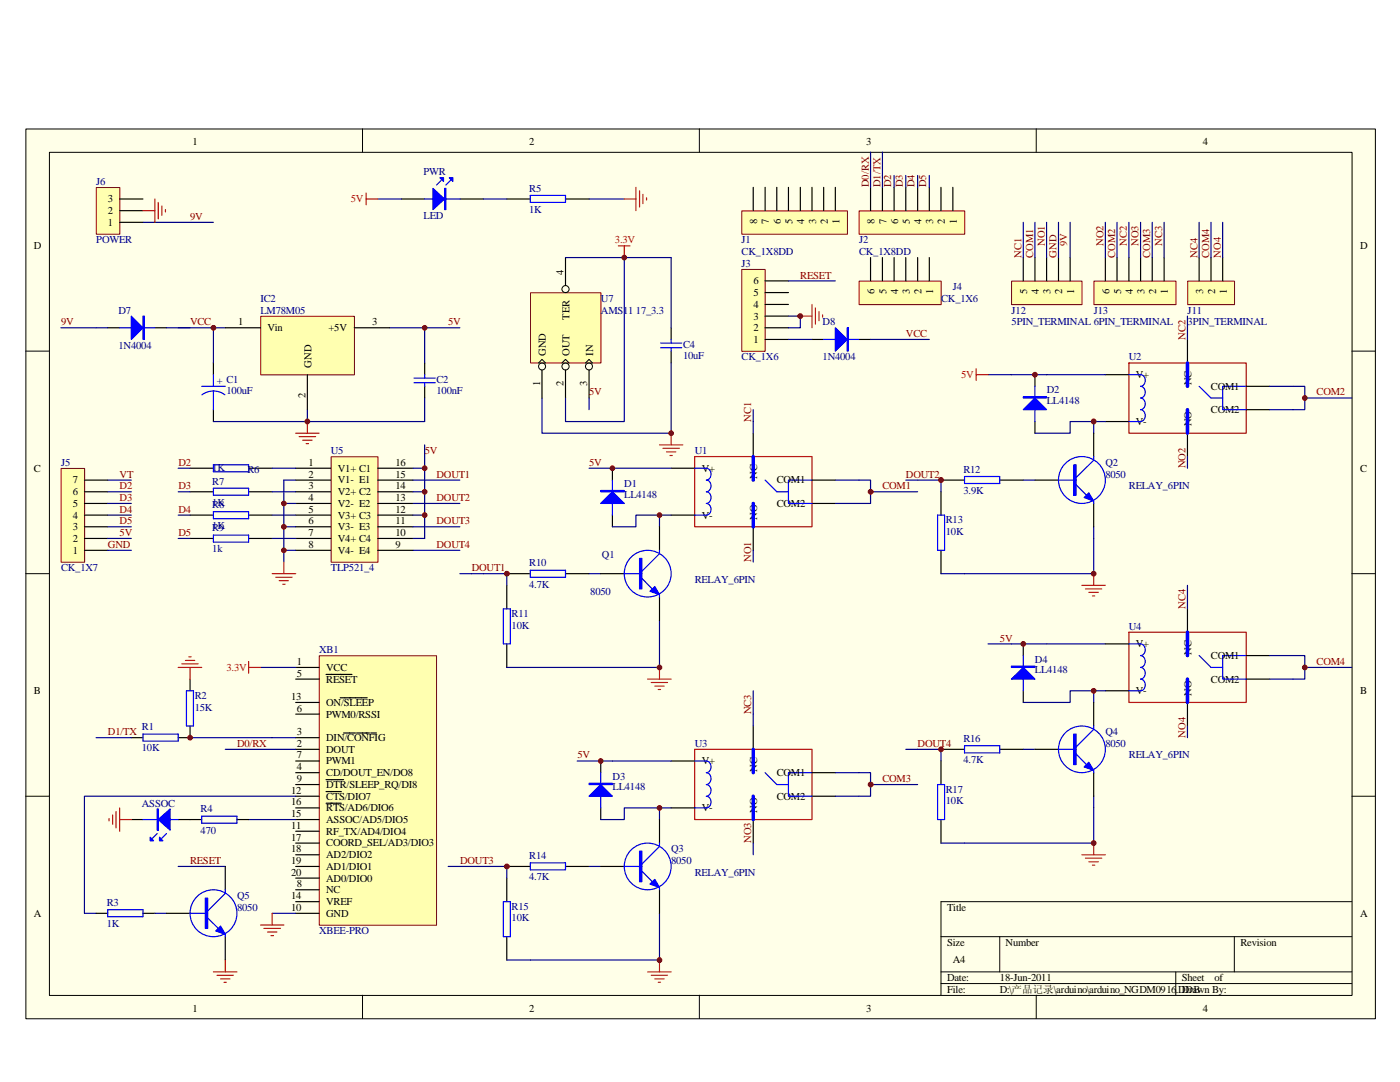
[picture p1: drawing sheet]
<svg xmlns="http://www.w3.org/2000/svg" width="279mm" height="216mm" viewBox="0 0 279 216" stroke-linecap="round" stroke-linejoin="round" font-family="sans-serif">
<path d="M5.2 25.7h269.3v177.6h-269.3z" fill="#ffffe8"/>
<g fill="none" stroke="#000" stroke-width=".2">
<path d="M5.2 25.7h269.3v177.6h-269.3zM9.9 30.4h259.9v168.2h-259.9zM72.3 25.7v4.7M139.6 25.7v4.7M206.8 25.7v4.7M5.1 70.1h4.7M269.8 70.1h4.6M5.1 114.5h4.7M269.8 114.5h4.6M5.1 158.9h4.7M269.8 158.9h4.6M269.8 179.9h-82v18.7"/>
<path d="M72.3 198.6v4.6M139.6 198.6v4.6M187.8 186.9h82M187.8 193.9h82M187.8 196.3h82M199.5 186.9v7M206.8 198.6v4.6M234.7 193.9v4.7M246.3 186.9v7"/>
</g>
<path d="M80.1 39.7h4.7M91.8 39.7h4.7M42.6 72.4v2.4M84.8 72.4v2.4M84.8 77.1v2.3M133.9 65.4v2.3M133.9 70.1v2.3M42.6 81.7v2.4" fill="none" stroke="#000" stroke-width=".23"/>
<g fill="none" stroke="#00f" stroke-width=".23">
<path d="M84.8 39.7h7M88.1 36l-1 .9M89.9 36l-.9 .9M40.3 77.1h4.7M42.6 78l1.4 .3 .9 .5M42.6 78l-1.4 .3-.9 .5M42.6 74.8v2.3M42.6 78v3.7M82.6 76.4h4.3M82.6 75.4h4.3M84.8 74.8v.6M84.8 76.4v.7"/>
<path d="M131.8 69.4h4.3M131.8 68.5h4.3M133.9 67.7v.8M133.9 69.4v.7"/>
</g>
<path d="M12.1 65.4h7.1M35.6 65.4h9.4" fill="none" stroke="#000080" stroke-width=".23"/>
<path d="M86.4 37.6l2.3 2.1-2.3 2.1z" fill="#00f"/>
<path d="M86.4 37.6l2.3 2.1-2.3 2.1zM88.7 37.6h.3v4.2h-.3z" fill="none" stroke="#00f" stroke-width=".23"/>
<path d="M88.9 37.6v4.2" fill="none" stroke="#00f" stroke-width=".25"/>
<path d="M89.7 35.5h.7v.7z" fill="#00f"/>
<path d="M89.7 35.5h.7v.7z" fill="none" stroke="#00f" stroke-width=".23"/>
<path d="M87.8 35.5h.7v.7z" fill="#00f"/>
<path d="M87.8 35.5h.7v.7zM105.8 39h7.1v1.4h-7.1z" fill="none" stroke="#00f" stroke-width=".23"/>
<path d="M101.1 39.7h4.7M112.9 39.7h4.7" fill="none" stroke="#000" stroke-width=".23"/>
<path d="M75.4 39.7h4.7M96.5 39.7h4.6M117.6 39.7h7" fill="none" stroke="#000080" stroke-width=".23"/>
<path d="M124.6 39.7h2.3M126.9 37.4v4.6M127.6 38.1v3.2M128.3 38.8v1.8M129 39.5v.4" fill="none" stroke="#ee0e22" stroke-width=".23"/>
<path d="M105.9 58.5h14v13.9h-14z" fill="#ffffb0"/>
<path d="M105.9 58.4h14v14h-14z" fill="none" stroke="#800000" stroke-width=".2"/>
<g fill="none" stroke="#000" stroke-width=".2">
<path d="M107.5 72.4l.7-.7 .7 .7M112.1 72.4l.8-.7 .7 .7M116.8 72.4l.8-.7 .6 .7"/>
<circle cx="112.9" cy="57.7" r=".71"/>
<circle cx="108.2" cy="73.1" r=".7"/>
<circle cx="112.9" cy="73.1" r=".71"/>
<circle cx="117.5" cy="73.1" r=".69"/>
</g>
<path d="M112.9 51.4v5.6M108.2 73.8v5.6M112.9 73.8v5.6M117.6 73.8v5.6" fill="none" stroke="#000" stroke-width=".23"/>
<path d="M133.9 51.4v14M117.6 79.4v2.3" fill="none" stroke="#000080" stroke-width=".23"/>
<path d="M131.6 88.8h4.7M132.3 89.5h3.3M133 90.2h1.9M133.7 90.9h.5M133.9 86.4v2.4" fill="none" stroke="#ee0e22" stroke-width=".23"/>
<path d="M66.1 91.2h9.3v21h-9.3z" fill="#ffffb0"/>
<path d="M66.1 91.1h9.3v21.1h-9.3z" fill="none" stroke="#800000" stroke-width=".2"/>
<g fill="none" stroke="#000" stroke-width=".23">
<path d="M59 93.4h7M59 95.8h7M59 98.1h7M75.4 93.4h7M75.4 95.8h7M75.4 98.1h7M59 100.5h7M59 102.8h7M59 105.1h7M59 107.4h7M59 109.8h7M75.4 100.5h7"/>
<path d="M75.4 102.8h7M75.4 105.1h7M75.4 107.4h7M75.4 109.8h7"/>
</g>
<path d="M12.2 93.5h4.7v18.7h-4.7z" fill="#ffffb0"/>
<path d="M12.2 93.5h4.7v18.7h-4.7z" fill="none" stroke="#800000" stroke-width=".2"/>
<path d="M16.8 98.1h4.7M16.8 95.8h4.7M16.8 109.8h4.7M16.8 107.4h4.7M16.8 105.1h4.7M16.8 102.8h4.7M16.8 100.5h4.7" fill="none" stroke="#000" stroke-width=".23"/>
<path d="M21.5 95.8h4.7M21.5 98.1h4.7M59 95.8h-2.4v16.3M21.5 100.5h4.7M21.5 102.8h4.7M21.5 105.1h4.7M21.5 107.4h4.7M21.5 109.8h4.7M56.6 100.5h2.4M56.6 105.1h2.4M56.6 109.8h2.4" fill="none" stroke="#000080" stroke-width=".23"/>
<path d="M54.3 114.5h4.7M55 115.2h3.3M55.7 115.9h1.9M56.4 116.6h.5M56.6 112.1v2.4" fill="none" stroke="#ee0e22" stroke-width=".23"/>
<circle cx="56.6" cy="100.5" r=".46" fill="#800000"/>
<circle cx="56.6" cy="100.5" r=".46" fill="none" stroke="#800000" stroke-width=".2"/>
<circle cx="56.6" cy="105.1" r=".46" fill="#800000"/>
<circle cx="56.6" cy="105.1" r=".46" fill="none" stroke="#800000" stroke-width=".2"/>
<circle cx="56.6" cy="109.8" r=".46" fill="#800000"/>
<circle cx="56.6" cy="109.8" r=".46" fill="none" stroke="#800000" stroke-width=".2"/>
<path d="M37.9 93.4h4.7M37.9 98.1h4.7M49.6 93.4h4.7M49.6 98.1h4.7M37.9 102.8h4.7M37.9 107.4h4.7M49.6 102.8h4.7M49.6 107.4h4.7" fill="none" stroke="#000" stroke-width=".23"/>
<path d="M42.6 92.8h7v1.3h-7zM42.6 97.4h7v1.4h-7zM42.6 102.1h7v1.4h-7zM42.6 106.8h7v1.4h-7z" fill="none" stroke="#00f" stroke-width=".23"/>
<path d="M35.6 93.4h2.3M35.6 98.1h2.3M54.3 93.4h4.7M54.3 98.1h4.7M82.4 93.4h2.4M82.4 98.1h2.4M84.8 88.8v18.6h-2.4M35.6 102.8h2.3M35.6 107.4h2.3M54.3 102.8h4.7M54.3 107.4h4.7M82.4 102.8h2.4" fill="none" stroke="#000080" stroke-width=".23"/>
<circle cx="84.8" cy="102.8" r=".46" fill="#800000"/>
<circle cx="84.8" cy="102.8" r=".46" fill="none" stroke="#800000" stroke-width=".2"/>
<circle cx="84.8" cy="98.1" r=".46" fill="#800000"/>
<circle cx="84.8" cy="98.1" r=".46" fill="none" stroke="#800000" stroke-width=".2"/>
<circle cx="84.8" cy="93.4" r=".46" fill="#800000"/>
<circle cx="84.8" cy="93.4" r=".46" fill="none" stroke="#800000" stroke-width=".2"/>
<path d="M82.4 95.8h9.4M82.4 100.5h9.4M82.4 105.1h9.4M82.4 109.8h9.4" fill="none" stroke="#000080" stroke-width=".23"/>
<path d="M148.1 42.1h21v4.6h-21z" fill="#ffffb0"/>
<path d="M148 42.1h21.1v4.6h-21.1z" fill="none" stroke="#800000" stroke-width=".2"/>
<path d="M150.3 37.4v4.6M152.7 37.4v4.6M155 37.4v4.6M157.4 37.4v4.6M159.7 37.4v4.6M162.1 37.4v4.6M164.4 37.4v4.6M166.7 37.4v4.6" fill="none" stroke="#000" stroke-width=".23"/>
<path d="M171.5 42.1h21v4.6h-21z" fill="#ffffb0"/>
<path d="M171.4 42.1h21.1v4.6h-21.1z" fill="none" stroke="#800000" stroke-width=".2"/>
<path d="M173.7 37.4v4.6M176.1 37.4v4.6M178.4 37.4v4.6M180.8 37.4v4.6M183.1 37.4v4.6M185.5 37.4v4.6M187.8 37.4v4.6M190.2 37.4v4.6" fill="none" stroke="#000" stroke-width=".23"/>
<path d="M173.7 35v2.4M176.1 35v2.4M178.4 35v2.4M180.8 35v2.4" fill="none" stroke="#000080" stroke-width=".23"/>
<path d="M148.1 53.8h4.6v16.3h-4.6z" fill="#ffffb0"/>
<path d="M148 53.8h4.7v16.3h-4.7z" fill="none" stroke="#800000" stroke-width=".2"/>
<path d="M152.7 58.4h4.7M152.7 56h4.7M152.7 67.7h4.7M152.7 65.4h4.7M152.7 63.1h4.7M152.7 60.7h4.7M162.1 67.7h2.3M171.4 67.7h2.3" fill="none" stroke="#000" stroke-width=".23"/>
<path d="M157.4 63.1h2.3v2.3h-2.3" fill="none" stroke="#000080" stroke-width=".23"/>
<path d="M164.4 67.7h7M169.1 65.4h.2v4.7h-.2z" fill="none" stroke="#00f" stroke-width=".23"/>
<path d="M169.2 65.4v4.7" fill="none" stroke="#00f" stroke-width=".21"/>
<path d="M166.7 65.4l2.4 2.3-2.4 2.4z" fill="#00f"/>
<path d="M166.7 65.4l2.4 2.3-2.4 2.4z" fill="none" stroke="#00f" stroke-width=".23"/>
<path d="M157.4 67.7h2.3M176.1 67.7h4.7" fill="none" stroke="#000080" stroke-width=".23"/>
<path d="M159.7 63.1h2.4M162.1 60.7v4.7M162.7 61.4v3.3M163.4 62.1v1.9M164.2 62.8v.5" fill="none" stroke="#ee0e22" stroke-width=".23"/>
<path d="M171.5 56.1h16.3v4.7h-16.3z" fill="#ffffb0"/>
<path d="M171.4 56.1h16.4v4.7h-16.4z" fill="none" stroke="#800000" stroke-width=".2"/>
<path d="M173.7 51.4v4.6M176.1 51.4v4.6M178.4 51.4v4.6M180.8 51.4v4.6M183.1 51.4v4.6M185.5 51.4v4.6" fill="none" stroke="#000" stroke-width=".23"/>
<path d="M201.9 56.1h14v4.7h-14z" fill="#ffffb0"/>
<path d="M201.9 56.1h14v4.7h-14z" fill="none" stroke="#800000" stroke-width=".2"/>
<path d="M204.2 51.4v4.6M206.5 51.4v4.6M208.9 51.4v4.6M211.2 51.4v4.6M213.6 51.4v4.6" fill="none" stroke="#000" stroke-width=".23"/>
<path d="M218.4 56.1h16.3v4.7h-16.3z" fill="#ffffb0"/>
<path d="M218.3 56.1h16.4v4.7h-16.4z" fill="none" stroke="#800000" stroke-width=".2"/>
<path d="M220.6 51.4v4.6M222.9 51.4v4.6M225.3 51.4v4.6M227.6 51.4v4.6M230 51.4v4.6M232.3 51.4v4.6" fill="none" stroke="#000" stroke-width=".23"/>
<path d="M237.1 56.1h9.3v4.7h-9.3z" fill="#ffffb0"/>
<path d="M237 56.1h9.4v4.7h-9.4z" fill="none" stroke="#800000" stroke-width=".2"/>
<g fill="none" stroke="#000" stroke-width=".23">
<path d="M239.3 51.4v4.6M241.7 51.4v4.6M244 51.4v4.6M133.9 93.4h4.7M150.3 86.4v4.7M162.1 95.8h4.6M101.1 114.5h4.7M101.1 116.8v4.7M112.9 114.5h4.7M133.9 102.8h4.7M150.3 105.1v4.7M162.1 100.5h4.6"/>
<path d="M101.1 128.5v4.7"/>
</g>
<g fill="none" stroke="#000080" stroke-width=".23">
<path d="M204.2 44.4v7M206.5 44.4v7M208.9 44.4v7M211.2 44.4v7M213.6 44.4v7M220.6 44.4v7M222.9 44.4v7M225.3 44.4v7M227.6 44.4v7M230 44.4v7M232.3 44.4v7M239.3 44.4v7"/>
<path d="M241.7 44.4v7M244 44.4v7M150.3 84.1v2.3M166.7 95.8h7v4.7h-7M173.7 98.1h9.4M96.5 114.5h4.6v2.3M117.6 114.5h2.3M150.3 109.8v2.3M131.6 123.8v9.4h-30.5"/>
</g>
<path d="M138.6 91.1h23.5v14h-23.5z" fill="none" stroke="#bf0000" stroke-width=".23"/>
<path d="M138.6 93.4h2.4a1.22 1.22 0 0 1 .9 1.2 1.22 1.22 0 0 1-.9 1.2 1.19 1.19 0 0 1 .9 1.2 1.19 1.19 0 0 1-.9 1.1 1.19 1.19 0 0 1 .9 1.2 1.19 1.19 0 0 1-.9 1.2 1.19 1.19 0 0 1 .9 1.1 1.19 1.19 0 0 1-.9 1.2h-2.4M152.7 95.8l2.3 2.3h2.4M162.1 95.8h-4.7v4.7h4.7M105.8 113.8h7.1v1.4h-7.1zM100.5 121.5h1.4v7h-1.4z" fill="none" stroke="#00f" stroke-width=".23"/>
<path d="M150.3 91.1v4.7M150.3 100.5v4.6" fill="none" stroke="#00f" stroke-width=".7"/>
<path d="M129.2 135.5h4.7M130 136.2h3.2M130.7 136.9h1.8M131.4 137.6h.4M131.6 133.2v2.3" fill="none" stroke="#ee0e22" stroke-width=".23"/>
<circle cx="131.6" cy="133.2" r=".46" fill="#800000"/>
<circle cx="131.6" cy="133.2" r=".46" fill="none" stroke="#800000" stroke-width=".2"/>
<circle cx="173.8" cy="98.1" r=".48" fill="#800000"/>
<circle cx="173.8" cy="98.1" r=".48" fill="none" stroke="#800000" stroke-width=".2"/>
<path d="M225.3 72.4h23.4v14h-23.4z" fill="none" stroke="#bf0000" stroke-width=".23"/>
<path d="M220.6 74.8h4.7M237 67.7v4.7M248.7 77.1h4.7M187.8 95.8h4.7M187.8 98.1v4.7M199.5 95.8h4.7M220.6 84.1h4.7M237 86.4v4.7M248.7 81.7h4.7M187.8 109.8v4.7" fill="none" stroke="#000" stroke-width=".23"/>
<path d="M225.3 74.8h2.3a1.19 1.19 0 0 1 1 1.1 1.19 1.19 0 0 1-1 1.2 1.19 1.19 0 0 1 1 1.2 1.19 1.19 0 0 1-1 1.1 1.19 1.19 0 0 1 1 1.2 1.19 1.19 0 0 1-1 1.1 1.22 1.22 0 0 1 1 1.2 1.22 1.22 0 0 1-1 1.2h-2.3M239.3 77.1l2.4 2.3h2.3M248.7 77.1h-4.7v4.6h4.7M192.5 95.1h7v1.4h-7zM187.1 102.8h1.4v7h-1.4z" fill="none" stroke="#00f" stroke-width=".23"/>
<path d="M237 72.4v4.7M237 81.7v4.7" fill="none" stroke="#00f" stroke-width=".7"/>
<path d="M201.8 74.8h18.8M237 65.4v2.3M253.4 77.1h7v4.6h-7M260.4 79.4h9.4M183.1 95.8h4.7v2.3M204.2 95.8h2.3M218.3 84.1v2.3M237 91.1v2.3M218.3 105.1v9.4h-30.5" fill="none" stroke="#000080" stroke-width=".23"/>
<path d="M215.9 116.8h4.7M216.6 117.5h3.3M217.3 118.2h1.9M218 118.9h.5M218.3 114.5v2.3" fill="none" stroke="#ee0e22" stroke-width=".23"/>
<circle cx="159.7" cy="63.1" r=".48" fill="#800000"/>
<circle cx="159.7" cy="63.1" r=".48" fill="none" stroke="#800000" stroke-width=".2"/>
<circle cx="218.3" cy="114.5" r=".47" fill="#800000"/>
<circle cx="218.3" cy="114.5" r=".47" fill="none" stroke="#800000" stroke-width=".2"/>
<circle cx="260.4" cy="79.4" r=".46" fill="#800000"/>
<circle cx="260.4" cy="79.4" r=".46" fill="none" stroke="#800000" stroke-width=".2"/>
<path d="M225.3 126.2h23.4v14h-23.4z" fill="none" stroke="#bf0000" stroke-width=".23"/>
<path d="M220.6 128.5h4.7M220.6 137.8h4.7M237 121.5v4.7M248.7 135.5h4.7M248.7 130.8h4.7M187.8 149.5h4.7M187.8 151.8v4.7M199.5 149.5h4.7M237 140.2v4.7M187.8 163.5v4.7" fill="none" stroke="#000" stroke-width=".23"/>
<path d="M225.3 128.5h2.3a1.19 1.19 0 0 1 1 1.1 1.19 1.19 0 0 1-1 1.2 1.22 1.22 0 0 1 1 1.2 1.22 1.22 0 0 1-1 1.2 1.19 1.19 0 0 1 1 1.1 1.19 1.19 0 0 1-1 1.2 1.19 1.19 0 0 1 1 1.2 1.19 1.19 0 0 1-1 1.1h-2.3M239.3 130.8l2.4 2.4h2.3M248.7 130.8h-4.7v4.7h4.7M187.1 156.5h1.4v7h-1.4zM192.5 148.8h7v1.4h-7z" fill="none" stroke="#00f" stroke-width=".23"/>
<path d="M237 126.2v4.6M237 135.5v4.7" fill="none" stroke="#00f" stroke-width=".7"/>
<path d="M237 119.1v2.4M201.8 128.5h18.8M218.3 137.8v2.4M253.4 130.8h7v4.7h-7M260.4 133.2h9.4M183.1 149.5h4.7v2.3M204.2 149.5h2.3M218.3 158.9v9.3h-30.5M237 144.9v2.3" fill="none" stroke="#000080" stroke-width=".23"/>
<path d="M215.9 170.6h4.7M216.6 171.2h3.3M217.3 172h1.9M218 172.6h.5M218.3 168.2v2.4" fill="none" stroke="#ee0e22" stroke-width=".23"/>
<circle cx="218.3" cy="168.2" r=".47" fill="#800000"/>
<circle cx="218.3" cy="168.2" r=".47" fill="none" stroke="#800000" stroke-width=".2"/>
<circle cx="260.4" cy="133.2" r=".46" fill="#800000"/>
<circle cx="260.4" cy="133.2" r=".46" fill="none" stroke="#800000" stroke-width=".2"/>
<path d="M138.6 149.5h23.5v14h-23.5z" fill="none" stroke="#bf0000" stroke-width=".23"/>
<path d="M133.9 151.8h4.7M150.3 144.9v4.6M162.1 158.9h4.6M162.1 154.2h4.6M101.1 172.9h4.7M101.1 175.2v4.7M112.9 172.9h4.7M133.9 161.2h4.7M150.3 163.5v4.7M101.1 186.9v4.7" fill="none" stroke="#000" stroke-width=".23"/>
<path d="M138.6 151.8h2.4a1.19 1.19 0 0 1 .9 1.2 1.19 1.19 0 0 1-.9 1.2 1.22 1.22 0 0 1 .9 1.2 1.22 1.22 0 0 1-.9 1.1 1.19 1.19 0 0 1 .9 1.2 1.19 1.19 0 0 1-.9 1.2 1.19 1.19 0 0 1 .9 1.1 1.19 1.19 0 0 1-.9 1.2h-2.4M152.7 154.2l2.3 2.3h2.4M162.1 154.2h-4.7v4.7h4.7M100.5 179.9h1.4v7h-1.4zM105.8 172.2h7.1v1.4h-7.1z" fill="none" stroke="#00f" stroke-width=".23"/>
<path d="M150.3 149.5v4.7M150.3 158.9v4.6" fill="none" stroke="#00f" stroke-width=".7"/>
<path d="M115.2 151.8h18.7M150.3 142.5v2.4M166.7 154.2h7v4.7h-7M173.7 156.5h9.4M96.5 172.9h4.6v2.3M117.6 172.9h2.3M131.6 161.2v2.3M150.3 168.2v2.4M131.6 182.2v9.4h-30.5" fill="none" stroke="#000080" stroke-width=".23"/>
<path d="M129.2 193.9h4.7M130 194.6h3.2M130.7 195.3h1.8M131.4 196h.4M131.6 191.6v2.3" fill="none" stroke="#ee0e22" stroke-width=".23"/>
<circle cx="131.6" cy="191.6" r=".48" fill="#800000"/>
<circle cx="131.6" cy="191.6" r=".48" fill="none" stroke="#800000" stroke-width=".2"/>
<circle cx="173.8" cy="156.5" r=".48" fill="#800000"/>
<circle cx="173.8" cy="156.5" r=".48" fill="none" stroke="#800000" stroke-width=".2"/>
<path d="M150.3 81.7v2.4M180.8 95.8h2.3M94.1 114.5h2.4M180.8 149.5h2.3M94.1 172.9h2.4" fill="none" stroke="#000080" stroke-width=".23"/>
<path d="M63.8 130.9h23.3v53.7h-23.3z" fill="#ffffb0"/>
<path d="M63.7 130.9h23.4v53.7h-23.4z" fill="none" stroke="#800000" stroke-width=".2"/>
<g fill="none" stroke="#000" stroke-width=".23">
<path d="M37.9 135.5v2.3M59 133.2h4.7M59 135.5h4.7M65.1 134.6h5.1M67.9 139.2h5.4M26.2 147.2h2.3M37.9 144.9v2.3h-2.3M59 149.5h4.7M59 147.2h4.7M59 154.2h4.7M59 142.5h4.7M59 140.2h4.7"/>
<path d="M59 156.5h4.7M59 158.9h4.7M59 151.8h4.7M65.1 155.6h3.5M65.1 157.9h3M68.6 146.3h2.4M71.2 146.3h2.5M74 146.3h1.1M26.2 163.5h2.3M35.6 163.5h4.7M47.3 163.5h2.3M59 161.2h4.7"/>
<path d="M59 163.5h4.7M59 165.9h4.7M59 168.2h4.7M59 170.6h4.7M59 172.9h4.7M59 175.2h4.7M59 179.9h4.7M59 177.5h4.7M65.1 160.3h3M19.2 182.2h2.3M28.5 182.2h2.4M59 182.2h4.7"/>
</g>
<path d="M54.3 133.2h4.7M54.3 147.2h4.7M49.6 163.5h9.4M54.3 182.2h4.7" fill="none" stroke="#000080" stroke-width=".23"/>
<path d="M37.2 137.8h1.4v7.1h-1.4zM28.5 146.5h7.1v1.4h-7.1zM28.5 163.5h7.1M31.4 166.3l-1 1M33.2 166.3l-.9 1M40.3 162.9h7v1.4h-7zM21.5 181.5h7v1.4h-7z" fill="none" stroke="#00f" stroke-width=".23"/>
<path d="M31.6 163.5l2.4-2.1v4.3z" fill="#00f"/>
<path d="M31.4 161.4h.2v4.3h-.2zM31.6 163.5l2.4-2.1v4.3z" fill="none" stroke="#00f" stroke-width=".23"/>
<path d="M31.5 161.4v4.3" fill="none" stroke="#00f" stroke-width=".21"/>
<path d="M30 167l.6 .8h-.6z" fill="#00f"/>
<path d="M30 167l.6 .8h-.6z" fill="none" stroke="#00f" stroke-width=".23"/>
<path d="M31.8 167l.7 .8h-.7z" fill="#00f"/>
<path d="M31.8 167l.7 .8h-.7z" fill="none" stroke="#00f" stroke-width=".23"/>
<g fill="none" stroke="#f00" stroke-width=".23">
<path d="M35.6 133.2h4.7M36.3 132.5h3.2M37 131.8h1.9M37.7 131.1h.4M37.9 133.2v2.3M21.8 163.3v.5M22.5 162.6v1.9M23.2 161.9v3.3M23.9 161.2v4.7M23.9 163.5h2.3M42.6 193.9h4.7M43.3 194.6h3.3"/>
<path d="M44 195.3h1.9M44.7 196h.5M45 191.6v2.3M52 184.6h4.6M52.7 185.3h3.3M53.4 186h1.8M54.1 186.7h.5M54.3 182.2v2.4"/>
</g>
<path d="M37.9 147.2h16.4M45 149.5h14M35.6 172.9h9.4M30.9 182.2h2.3" fill="none" stroke="#000080" stroke-width=".23"/>
<path d="M19.3 37.5h4.6v9.2h-4.6z" fill="#ffffb0"/>
<path d="M19.2 37.4h4.7v9.3h-4.7z" fill="none" stroke="#800000" stroke-width=".2"/>
<path d="M23.9 39.7h4.6M23.9 44.4h4.6M23.9 42h4.6" fill="none" stroke="#000" stroke-width=".23"/>
<path d="M28.5 44.4h14.1M42.6 65.4v7M180.8 67.7h4.7M197.2 74.8h4.6M237 63.1v2.3M91.8 114.5h2.3M131.6 102.8v2.3M237 116.8v2.3M52 133.2h2.3M150.3 137.8v4.7M197.2 128.5h4.6M89.5 172.9h4.6" fill="none" stroke="#000080" stroke-width=".23"/>
<g fill="none" stroke="#f00" stroke-width=".23">
<path d="M30.9 39.7v4.7M73.1 38.5v2.4M73.1 39.7h2.3M28.5 42h2.4M31.6 40.4v3.3M32.3 41.1v1.9M33 41.8v.5M123.4 49.1h2.3M124.6 49.1v2.3M194.8 73.6v2.3M194.8 74.8h2.4M49.6 132v2.3"/>
<path d="M49.6 133.2h2.4"/>
</g>
<circle cx="42.6" cy="65.4" r=".46" fill="#800000"/>
<circle cx="42.6" cy="65.4" r=".46" fill="none" stroke="#800000" stroke-width=".2"/>
<path d="M21.5 65.4h2.4M30.9 65.4h2.3" fill="none" stroke="#000" stroke-width=".23"/>
<path d="M23.9 65.4h7M28.5 63.1h.3v4.6h-.3z" fill="none" stroke="#00f" stroke-width=".23"/>
<path d="M28.7 63.1v4.6" fill="none" stroke="#00f" stroke-width=".25"/>
<path d="M26.2 63.1l2.3 2.3-2.3 2.3z" fill="#00f"/>
<path d="M26.2 63.1l2.3 2.3-2.3 2.3z" fill="none" stroke="#00f" stroke-width=".23"/>
<path d="M133.9 72.4v14h-25.7v-7" fill="none" stroke="#000080" stroke-width=".23"/>
<circle cx="133.9" cy="86.4" r=".46" fill="#800000"/>
<circle cx="133.9" cy="86.4" r=".46" fill="none" stroke="#800000" stroke-width=".2"/>
<path d="M112.9 51.4h21M124.6 51.4v32.7h-11.7v-4.7" fill="none" stroke="#000080" stroke-width=".23"/>
<circle cx="124.6" cy="51.4" r=".46" fill="#800000"/>
<circle cx="124.6" cy="51.4" r=".46" fill="none" stroke="#800000" stroke-width=".2"/>
<path d="M117.6 93.4h16.3" fill="none" stroke="#000080" stroke-width=".23"/>
<path d="M206.5 74.8v2.3M206.5 84.1v2.3" fill="none" stroke="#000" stroke-width=".23"/>
<path d="M204.2 79.2h4.7v.2h-4.7zM206.5 77.1v7" fill="none" stroke="#00f" stroke-width=".23"/>
<path d="M204.2 79.3h4.7" fill="none" stroke="#00f" stroke-width=".21"/>
<path d="M204.2 81.7l2.3-2.3 2.4 2.3z" fill="#00f"/>
<path d="M206.5 79.4l2.4 2.3h-4.7zM119.9 97.9h4.7v.2h-4.7zM122.2 95.8v7" fill="none" stroke="#00f" stroke-width=".23"/>
<path d="M122.2 93.4v2.4M122.2 102.8v2.3" fill="none" stroke="#000" stroke-width=".23"/>
<path d="M119.9 98h4.7" fill="none" stroke="#00f" stroke-width=".25"/>
<path d="M119.9 100.5l2.3-2.4 2.4 2.4z" fill="#00f"/>
<path d="M122.2 98.1l2.4 2.4h-4.7zM117.6 156.3h4.6v.2h-4.6zM119.9 154.2v7" fill="none" stroke="#00f" stroke-width=".23"/>
<path d="M119.9 151.8v2.4M119.9 161.2v2.3" fill="none" stroke="#000" stroke-width=".23"/>
<path d="M117.6 156.4h4.6" fill="none" stroke="#00f" stroke-width=".25"/>
<path d="M119.9 156.5l2.3 2.4h-4.6z" fill="#00f"/>
<path d="M201.8 132.9h4.7v.3h-4.7zM204.2 130.8v7M117.6 158.9l2.3-2.4 2.3 2.4z" fill="none" stroke="#00f" stroke-width=".23"/>
<path d="M204.2 128.5v2.3M204.2 137.8v2.4" fill="none" stroke="#000" stroke-width=".23"/>
<path d="M201.8 133.1h4.7" fill="none" stroke="#00f" stroke-width=".25"/>
<path d="M201.8 135.5l2.4-2.3 2.3 2.3z" fill="#00f"/>
<path d="M201.8 135.5l2.4-2.3 2.3 2.3z" fill="none" stroke="#00f" stroke-width=".23"/>
<path d="M220.6 84.1h-7v2.3h-7.1" fill="none" stroke="#000080" stroke-width=".23"/>
<circle cx="218.3" cy="84.1" r=".48" fill="#800000"/>
<circle cx="218.3" cy="84.1" r=".48" fill="none" stroke="#800000" stroke-width=".2"/>
<path d="M133.9 102.8h-7v2.3h-4.7" fill="none" stroke="#000080" stroke-width=".23"/>
<circle cx="131.6" cy="102.8" r=".46" fill="#800000"/>
<circle cx="131.6" cy="102.8" r=".46" fill="none" stroke="#800000" stroke-width=".2"/>
<path d="M220.6 137.8h-7v2.4h-9.4" fill="none" stroke="#000080" stroke-width=".23"/>
<circle cx="218.3" cy="137.8" r=".47" fill="#800000"/>
<circle cx="218.3" cy="137.8" r=".47" fill="none" stroke="#800000" stroke-width=".2"/>
<path d="M133.9 161.2h-9.3v2.3h-4.7" fill="none" stroke="#000080" stroke-width=".23"/>
<circle cx="131.6" cy="161.2" r=".46" fill="#800000"/>
<circle cx="131.6" cy="161.2" r=".46" fill="none" stroke="#800000" stroke-width=".2"/>
<path d="M19.2 65.4h2.3M33.2 65.4h4.7M84.8 79.4v4.7h-42.2M159.7 67.7h2.4M173.7 67.7h2.4M61.3 81.7v2.4" fill="none" stroke="#000080" stroke-width=".23"/>
<path d="M59 86.4h4.7M59.7 87.1h3.3M60.4 87.8h1.9M61.1 88.5h.5M61.3 84.1v2.3" fill="none" stroke="#f00" stroke-width=".23"/>
<circle cx="61.3" cy="84.1" r=".48" fill="#800000"/>
<circle cx="61.3" cy="84.1" r=".48" fill="none" stroke="#800000" stroke-width=".2"/>
<path d="M77.7 65.4h14.1M84.8 65.4v7" fill="none" stroke="#000080" stroke-width=".23"/>
<circle cx="84.8" cy="65.4" r=".46" fill="#800000"/>
<circle cx="84.8" cy="65.4" r=".46" fill="none" stroke="#800000" stroke-width=".2"/>
<path d="M173.7 30.4v4.6M176.1 30.4v4.6M157.4 56h9.3M19.2 147.2h7" fill="none" stroke="#000080" stroke-width=".23"/>
<path d="M119.9 114.5h4.7M131.6 105.1v4.7M131.6 119.1v4.7" fill="none" stroke="#000" stroke-width=".23"/>
<path d="M124.6 114.5h3.5M128.1 115.4l2.1 2.1M131.6 109.8v.7l-3.5 3.5M131.6 118.7v.4" fill="none" stroke="#00f" stroke-width=".23"/>
<path d="M127.6 111.4h.5v6.1h-.5z" fill-rule="evenodd" fill="#00f"/>
<path d="M127.6 111.4h.5v6.1h-.5z" fill="none" stroke="#00f" stroke-width=".23"/>
<path d="M129.7 118l1-.9 .9 1.6z" fill="#00f"/>
<g fill="none" stroke="#00f" stroke-width=".23">
<path d="M211.2 95.8h3.6M214.8 96.7l2 2.1M218.3 91.1v.7l-3.5 3.5M218.3 100v.5M129.7 118l1-.9 .9 1.6z"/>
<circle cx="129.3" cy="114.5" r="4.7"/>
</g>
<path d="M206.5 95.8h4.7M218.3 86.4v4.7M218.3 100.5v4.6" fill="none" stroke="#000" stroke-width=".23"/>
<path d="M214.3 92.8h.5v6h-.5z" fill-rule="evenodd" fill="#00f"/>
<path d="M214.3 92.8h.5v6h-.5z" fill="none" stroke="#00f" stroke-width=".23"/>
<path d="M216.4 99.3l.9-1 1 1.7z" fill="#00f"/>
<g fill="none" stroke="#00f" stroke-width=".23">
<path d="M217.3 98.3l1 1.7-1.9-.7zM211.2 149.5h3.6M214.8 150.5l2 2.1M218.3 144.9v.6l-3.5 3.6M218.3 153.7v.5"/>
<circle cx="215.9" cy="95.8" r="4.7"/>
</g>
<path d="M206.5 149.5h4.7M218.3 140.2v4.7M218.3 154.2v4.7" fill="none" stroke="#000" stroke-width=".23"/>
<path d="M214.3 146.5h.5v6.1h-.5z" fill-rule="evenodd" fill="#00f"/>
<path d="M214.3 146.5h.5v6.1h-.5z" fill="none" stroke="#00f" stroke-width=".23"/>
<path d="M217.3 152.1l1 1.6-1.9-.7z" fill="#00f"/>
<g fill="none" stroke="#00f" stroke-width=".23">
<path d="M217.3 152.1l1 1.6-1.9-.7zM124.6 172.9h3.5M128.1 173.8l2.1 2.1M131.6 168.2v.7l-3.5 3.5M131.6 177.1v.4"/>
<circle cx="215.9" cy="149.5" r="4.7"/>
</g>
<path d="M119.9 172.9h4.7M131.6 163.5v4.7M131.6 177.5v4.7" fill="none" stroke="#000" stroke-width=".23"/>
<path d="M127.6 169.8h.5v6.1h-.5z" fill-rule="evenodd" fill="#00f"/>
<path d="M127.6 169.8h.5v6.1h-.5z" fill="none" stroke="#00f" stroke-width=".23"/>
<path d="M129.7 176.4l1-.9 .9 1.6z" fill="#00f"/>
<g fill="none" stroke="#00f" stroke-width=".23">
<path d="M45 177.5v.8l-3.6 3.5M129.7 176.4l1-.9 .9 1.6zM37.9 182.2h3.5M41.4 183.2l2.2 2.1M45 186.4v.5"/>
<circle cx="129.3" cy="172.9" r="4.7"/>
</g>
<path d="M45 172.9v4.6M33.2 182.2h4.7M45 186.9v4.7" fill="none" stroke="#000" stroke-width=".23"/>
<path d="M41 179.2h.4v6.1h-.4z" fill-rule="evenodd" fill="#00f"/>
<path d="M41 179.2h.4v6.1h-.4z" fill="none" stroke="#00f" stroke-width=".23"/>
<path d="M43.1 185.8l.9-1 1 1.6z" fill="#00f"/>
<g fill="none" stroke="#00f" stroke-width=".23">
<path d="M43.1 185.8l.9-1 1 1.6z"/>
<circle cx="42.6" cy="182.2" r="4.7"/>
</g>
<path d="M183.1 35v2.4M185.5 35v2.4M59 158.9h-42.2v23.3h2.4" fill="none" stroke="#000080" stroke-width=".23"/>
<path d="M52.1 63.2h18.6v11.6h-18.6z" fill="#ffffb0"/>
<path d="M52 63.1h18.7v11.7h-18.7z" fill="none" stroke="#800000" stroke-width=".2"/>
<path d="M45 65.4h7M61.3 74.8v6.9M70.7 65.4h7" fill="none" stroke="#000" stroke-width=".23"/>
<circle cx="206.5" cy="74.8" r=".46" fill="#800000"/>
<circle cx="206.5" cy="74.8" r=".46" fill="none" stroke="#800000" stroke-width=".2"/>
<circle cx="122.2" cy="93.4" r=".46" fill="#800000"/>
<circle cx="122.2" cy="93.4" r=".46" fill="none" stroke="#800000" stroke-width=".2"/>
<circle cx="119.9" cy="151.8" r=".46" fill="#800000"/>
<circle cx="119.9" cy="151.8" r=".46" fill="none" stroke="#800000" stroke-width=".2"/>
<circle cx="204.2" cy="128.5" r=".46" fill="#800000"/>
<circle cx="204.2" cy="128.5" r=".46" fill="none" stroke="#800000" stroke-width=".2"/>
<circle cx="37.9" cy="147.2" r=".46" fill="#800000"/>
<circle cx="37.9" cy="147.2" r=".46" fill="none" stroke="#800000" stroke-width=".2"/>
<circle cx="101.2" cy="114.5" r=".48" fill="#800000"/>
<circle cx="101.2" cy="114.5" r=".48" fill="none" stroke="#800000" stroke-width=".2"/>
<circle cx="101.2" cy="172.9" r=".48" fill="#800000"/>
<circle cx="101.2" cy="172.9" r=".48" fill="none" stroke="#800000" stroke-width=".2"/>
<circle cx="187.8" cy="95.8" r=".48" fill="#800000"/>
<circle cx="187.8" cy="95.8" r=".48" fill="none" stroke="#800000" stroke-width=".2"/>
<circle cx="187.8" cy="149.5" r=".46" fill="#800000"/>
<circle cx="187.8" cy="149.5" r=".46" fill="none" stroke="#800000" stroke-width=".2"/>
<g font-size="2.1">
<text x="38.4" y="28.9">1</text>
<text x="105.6" y="28.9">2</text>
<text x="172.8" y="28.9">3</text>
<text x="240.1" y="28.9">4</text>
<text x="21.5" y="40.4">3</text>
<text x="21.5" y="45">1</text>
<text x="21.5" y="42.7">2</text>
<text x="151.1" y="44.6" transform="rotate(-90 151.1 44.6)">8</text>
<text x="153.5" y="44.6" transform="rotate(-90 153.5 44.6)">7</text>
<text x="155.8" y="44.6" transform="rotate(-90 155.8 44.6)">6</text>
<text x="158.2" y="44.6" transform="rotate(-90 158.2 44.6)">5</text>
<text x="160.5" y="44.6" transform="rotate(-90 160.5 44.6)">4</text>
<text x="162.9" y="44.6" transform="rotate(-90 162.9 44.6)">3</text>
<text x="165.2" y="44.6" transform="rotate(-90 165.2 44.6)">2</text>
<text x="167.5" y="44.6" transform="rotate(-90 167.5 44.6)">1</text>
<text x="174.5" y="44.6" transform="rotate(-90 174.5 44.6)">8</text>
<text x="176.9" y="44.6" transform="rotate(-90 176.9 44.6)">7</text>
<text x="179.2" y="44.6" transform="rotate(-90 179.2 44.6)">6</text>
<text x="181.6" y="44.6" transform="rotate(-90 181.6 44.6)">5</text>
<text x="183.9" y="44.6" transform="rotate(-90 183.9 44.6)">4</text>
<text x="186.3" y="44.6" transform="rotate(-90 186.3 44.6)">3</text>
<text x="188.6" y="44.6" transform="rotate(-90 188.6 44.6)">2</text>
<text x="191" y="44.6" transform="rotate(-90 191 44.6)">1</text>
<text x="6.8" y="49.7">D</text>
<text x="271.4" y="49.7">D</text>
<text x="112.5" y="54.9" transform="rotate(-90 112.5 54.9)">4</text>
<text x="150.4" y="59.1">5</text>
<text x="150.4" y="56.7">6</text>
<text x="174.5" y="58.6" transform="rotate(-90 174.5 58.6)">6</text>
<text x="176.9" y="58.6" transform="rotate(-90 176.9 58.6)">5</text>
<text x="179.2" y="58.6" transform="rotate(-90 179.2 58.6)">4</text>
<text x="181.6" y="58.6" transform="rotate(-90 181.6 58.6)">3</text>
<text x="183.9" y="58.6" transform="rotate(-90 183.9 58.6)">2</text>
<text x="186.3" y="58.6" transform="rotate(-90 186.3 58.6)">1</text>
<text x="205" y="58.6" transform="rotate(-90 205 58.6)">5</text>
<text x="207.3" y="58.6" transform="rotate(-90 207.3 58.6)">4</text>
<text x="209.7" y="58.6" transform="rotate(-90 209.7 58.6)">3</text>
<text x="212" y="58.6" transform="rotate(-90 212 58.6)">2</text>
<text x="214.4" y="58.6" transform="rotate(-90 214.4 58.6)">1</text>
<text x="221.4" y="58.6" transform="rotate(-90 221.4 58.6)">6</text>
<text x="223.7" y="58.6" transform="rotate(-90 223.7 58.6)">5</text>
<text x="226.1" y="58.6" transform="rotate(-90 226.1 58.6)">4</text>
<text x="228.4" y="58.6" transform="rotate(-90 228.4 58.6)">3</text>
<text x="230.8" y="58.6" transform="rotate(-90 230.8 58.6)">2</text>
<text x="233.1" y="58.6" transform="rotate(-90 233.1 58.6)">1</text>
<text x="240.1" y="58.6" transform="rotate(-90 240.1 58.6)">3</text>
<text x="242.5" y="58.6" transform="rotate(-90 242.5 58.6)">2</text>
<text x="244.8" y="58.6" transform="rotate(-90 244.8 58.6)">1</text>
<text x="47.5" y="64.9">1</text>
<text x="74.3" y="64.9">3</text>
<text x="113.7" y="63.8" transform="rotate(-90 113.7 63.8)">TER</text>
<text x="150.4" y="63.8">3</text>
<text x="150.4" y="61.4">4</text>
<text x="53.4" y="66.1">Vin</text>
<text x="65.6" y="66.1">+5V</text>
<text x="109" y="71" transform="rotate(-90 109 71)">GND</text>
<text x="113.7" y="71" transform="rotate(-90 113.7 71)">OUT</text>
<text x="118.4" y="71" transform="rotate(-90 118.4 71)">IN</text>
<text x="150.4" y="68.4">1</text>
<text x="150.4" y="66.1">2</text>
<text x="62.1" y="73.4" transform="rotate(-90 62.1 73.4)">GND</text>
<text x="107.8" y="77.1" transform="rotate(-90 107.8 77.1)">1</text>
<text x="112.5" y="77.1" transform="rotate(-90 112.5 77.1)">2</text>
<text x="117.2" y="77.1" transform="rotate(-90 117.2 77.1)">3</text>
<text x="226.7" y="75.4">V+</text>
<text x="237.8" y="76.9" transform="rotate(-90 237.8 76.9)">NC</text>
<text x="241.7" y="77.8">COM1</text>
<text x="61" y="79.5" transform="rotate(-90 61 79.5)">2</text>
<text x="241.7" y="82.4">COM2</text>
<text x="226.7" y="84.8">V-</text>
<text x="237.8" y="85" transform="rotate(-90 237.8 85)">NO</text>
<text x="6.8" y="94.1">C</text>
<text x="61.6" y="93">1</text>
<text x="61.6" y="95.3">2</text>
<text x="67.4" y="94.1">V1+ C1</text>
<text x="78.9" y="95.3">15</text>
<text x="78.9" y="93">16</text>
<text x="140" y="94.1">V+</text>
<text x="151.1" y="95.5" transform="rotate(-90 151.1 95.5)">NC</text>
<text x="271.4" y="94.1">C</text>
<text x="14.5" y="101.1">5</text>
<text x="14.5" y="98.8">6</text>
<text x="14.5" y="96.4">7</text>
<text x="61.6" y="97.6">3</text>
<text x="61.6" y="99.9">4</text>
<text x="67.4" y="96.4">V1- E1</text>
<text x="67.4" y="98.8">V2+ C2</text>
<text x="67.4" y="101.1">V2- E2</text>
<text x="78.9" y="99.9">13</text>
<text x="78.9" y="97.6">14</text>
<text x="155" y="101.1">COM2</text>
<text x="155" y="96.4">COM1</text>
<text x="14.5" y="105.8">3</text>
<text x="14.5" y="103.5">4</text>
<text x="61.6" y="102.3">5</text>
<text x="61.6" y="104.6">6</text>
<text x="61.6" y="107">7</text>
<text x="67.4" y="103.5">V3+ C3</text>
<text x="67.4" y="105.8">V3- E3</text>
<text x="78.9" y="107">10</text>
<text x="78.9" y="104.6">11</text>
<text x="78.9" y="102.3">12</text>
<text x="140" y="103.5">V-</text>
<text x="151.1" y="103.8" transform="rotate(-90 151.1 103.8)">NO</text>
<text x="14.5" y="110.5">1</text>
<text x="14.5" y="108.1">2</text>
<text x="61.6" y="109.3">8</text>
<text x="67.4" y="108.1">V4+ C4</text>
<text x="67.4" y="110.5">V4- E4</text>
<text x="78.9" y="109.3">9</text>
<text x="226.7" y="129.2">V+</text>
<text x="237.8" y="130.6" transform="rotate(-90 237.8 130.6)">NC</text>
<text x="241.7" y="131.5">COM1</text>
<text x="59.3" y="132.7">1</text>
<text x="59.3" y="135">5</text>
<text x="65.1" y="133.9">VCC</text>
<text x="65.1" y="136.2">RESET</text>
<text x="241.7" y="136.2">COM2</text>
<text x="6.8" y="138.5">B</text>
<text x="58.1" y="139.7">13</text>
<text x="59.3" y="142">6</text>
<text x="65.1" y="143.2">PWM0/RSSI</text>
<text x="65.1" y="140.8">ON/SLEEP</text>
<text x="226.7" y="138.5">V-</text>
<text x="237.8" y="138.8" transform="rotate(-90 237.8 138.8)">NO</text>
<text x="271.4" y="138.5">B</text>
<text x="59.3" y="149">2</text>
<text x="59.3" y="146.7">3</text>
<text x="65.1" y="147.9">DIN/CONFIG</text>
<text x="59.3" y="153.7">4</text>
<text x="59.3" y="151.3">7</text>
<text x="65.1" y="150.2">DOUT</text>
<text x="65.1" y="154.9">CD/DOUT_EN/DO8</text>
<text x="65.1" y="152.5">PWM1</text>
<text x="140" y="152.5">V+</text>
<text x="151.1" y="154" transform="rotate(-90 151.1 154)">NC</text>
<text x="155" y="154.9">COM1</text>
<text x="58.1" y="158.4">12</text>
<text x="58.1" y="160.7">16</text>
<text x="59.3" y="156">9</text>
<text x="65.1" y="157.2">DTR/SLEEP_RQ/DI8</text>
<text x="65.1" y="159.6">CTS/DIO7</text>
<text x="65.1" y="161.9">RTS/AD6/DIO6</text>
<text x="140" y="161.9">V-</text>
<text x="155" y="159.6">COM2</text>
<text x="58.1" y="163">15</text>
<text x="58.1" y="165.4">11</text>
<text x="58.1" y="167.7">17</text>
<text x="65.1" y="164.2">ASSOC/AD5/DIO5</text>
<text x="65.1" y="166.5">RF_TX/AD4/DIO4</text>
<text x="151.1" y="162.2" transform="rotate(-90 151.1 162.2)">NO</text>
<text x="58.1" y="170.1">18</text>
<text x="58.1" y="172.4">19</text>
<text x="65.1" y="168.9">COORD_SEL/AD3/DIO3</text>
<text x="65.1" y="171.2">AD2/DIO2</text>
<text x="65.1" y="173.6">AD1/DIO1</text>
<text x="58.1" y="174.7">20</text>
<text x="58.1" y="179.4">14</text>
<text x="59.3" y="177.1">8</text>
<text x="65.1" y="175.9">AD0/DIO0</text>
<text x="65.1" y="178.2">NC</text>
<text x="6.8" y="182.9">A</text>
<text x="58.1" y="181.7">10</text>
<text x="65.1" y="180.6">VREF</text>
<text x="65.1" y="182.9">GND</text>
<text x="189" y="181.7">Title</text>
<text x="271.4" y="182.9">A</text>
<text x="189" y="188.8">Size</text>
<text x="200.7" y="188.8">Number</text>
<text x="247.6" y="188.8">Revision</text>
<text x="189" y="195.7">Date:</text>
<text x="190.2" y="192.2">A4</text>
<text x="199.6" y="195.7">18-Jun-2011</text>
<text x="235.8" y="195.7">Sheet</text>
<text x="242.4" y="195.7">of</text>
<text x="38.4" y="201.8">1</text>
<text x="105.6" y="201.8">2</text>
<text x="172.8" y="201.8">3</text>
<text x="189" y="198.1">File:</text>
<text x="199.6" y="198.1">D:\产产产产\arduino\arduino_NGDM0916.DDB</text>
<text x="235.8" y="198.1">Drawn By:</text>
<text x="240.1" y="201.8">4</text>
</g>
<g font-size="2.1" fill="#000080">
<text x="84.5" y="35">PWR</text>
<text x="19.2" y="36.9">J6</text>
<text x="105.6" y="38.3">R5</text>
<text x="84.5" y="43.6">LED</text>
<text x="105.6" y="42.5">1K</text>
<text x="19.2" y="48.6">POWER</text>
<text x="148" y="48.6">J1</text>
<text x="148" y="50.9">CK_1X8DD</text>
<text x="148" y="53.2">J3</text>
<text x="171.4" y="48.6">J2</text>
<text x="171.4" y="50.9">CK_1X8DD</text>
<text x="190.2" y="57.9">J4</text>
<text x="23.7" y="62.6">D7</text>
<text x="52" y="60.2">IC2</text>
<text x="52" y="62.6">LM78M05</text>
<text x="119.9" y="60.2">U7</text>
<text x="119.9" y="62.6">AMS11 17_3.3</text>
<text x="164.2" y="64.9">D8</text>
<text x="187.8" y="60.2">CK_1X6</text>
<text x="201.9" y="62.6">J12</text>
<text x="201.9" y="64.9">5PIN_TERMINAL 6PIN_TERMINAL</text>
<text x="218.3" y="62.6">J13</text>
<text x="237" y="62.6">J11</text>
<text x="237" y="64.9">3PIN_TERMINAL</text>
<text x="23.7" y="69.6">1N4004</text>
<text x="136.3" y="69.3">C4</text>
<text x="136.3" y="71.7">10uF</text>
<text x="148" y="71.9">CK_1X6</text>
<text x="164.2" y="71.9">1N4004</text>
<text x="225.3" y="71.9">U2</text>
<text x="43.3" y="76.6">+ C1</text>
<text x="87.1" y="76.4">C2</text>
<text x="45.2" y="78.7">100uF</text>
<text x="87.1" y="78.7">100nF</text>
<text x="208.9" y="78.4">D2</text>
<text x="208.9" y="80.6">LL4148</text>
<text x="12.2" y="93">J5</text>
<text x="42.4" y="93.9">1K</text>
<text x="49.4" y="94.4">R6</text>
<text x="66" y="90.6">U5</text>
<text x="138.6" y="90.6">U1</text>
<text x="192.3" y="94.4">R12</text>
<text x="220.6" y="93">Q2</text>
<text x="220.6" y="95.3">8050</text>
<text x="42.4" y="96.7">R7</text>
<text x="42.4" y="100.9">1K</text>
<text x="42.4" y="101.3">R8</text>
<text x="124.6" y="97.2">D1</text>
<text x="124.6" y="99.3">LL4148</text>
<text x="192.3" y="98.6">3.9K</text>
<text x="225.3" y="97.6">RELAY_6PIN</text>
<text x="42.4" y="105.6">1K</text>
<text x="42.4" y="106">R9</text>
<text x="188.8" y="104.4">R13</text>
<text x="188.8" y="106.7">10K</text>
<text x="12.2" y="114">CK_1X7</text>
<text x="42.4" y="110.2">1k</text>
<text x="66" y="114">TLP521_4</text>
<text x="105.6" y="113">R10</text>
<text x="120.1" y="111.4">Q1</text>
<text x="105.6" y="117.3">4.7K</text>
<text x="117.8" y="118.7">8050</text>
<text x="138.6" y="116.3">RELAY_6PIN</text>
<text x="102.1" y="123.1">R11</text>
<text x="102.1" y="125.4">10K</text>
<text x="225.3" y="125.6">U4</text>
<text x="63.7" y="130.3">XB1</text>
<text x="206.5" y="132.2">D4</text>
<text x="206.5" y="134.3">LL4148</text>
<text x="38.9" y="139.4">R2</text>
<text x="38.9" y="141.8">15K</text>
<text x="28.3" y="145.8">R1</text>
<text x="28.3" y="149.9">10K</text>
<text x="138.6" y="149">U3</text>
<text x="192.3" y="148.1">R16</text>
<text x="220.6" y="146.7">Q4</text>
<text x="220.6" y="149">8050</text>
<text x="122.3" y="155.6">D3</text>
<text x="192.3" y="152.3">4.7K</text>
<text x="225.3" y="151.3">RELAY_6PIN</text>
<text x="28.3" y="161">ASSOC</text>
<text x="122.3" y="157.7">LL4148</text>
<text x="188.8" y="158.2">R17</text>
<text x="188.8" y="160.5">10K</text>
<text x="40" y="162.1">R4</text>
<text x="40" y="166.3">470</text>
<text x="105.6" y="171.4">R14</text>
<text x="133.9" y="170.1">Q3</text>
<text x="133.9" y="172.4">8050</text>
<text x="47.3" y="179.4">Q5</text>
<text x="105.6" y="175.7">4.7K</text>
<text x="138.6" y="174.7">RELAY_6PIN</text>
<text x="21.3" y="180.8">R3</text>
<text x="21.3" y="185">1K</text>
<text x="47.3" y="181.7">8050</text>
<text x="102.1" y="181.5">R15</text>
<text x="102.1" y="183.9">10K</text>
<text x="63.7" y="186.4">XBEE-PRO</text>
</g>
<g font-size="2.1" fill="#f00">
<text x="70" y="40.4">5V</text>
<text x="122.7" y="48.6">3.3V</text>
<text x="191.8" y="75.4">5V</text>
<text x="45.2" y="133.9">3.3V</text>
</g>
<g font-size="2.1" fill="#800000">
<text x="173.4" y="37.4" transform="rotate(-90 173.4 37.4)">D0/RX</text>
<text x="175.7" y="37.4" transform="rotate(-90 175.7 37.4)">D1/TX</text>
<text x="177.8" y="37.4" transform="rotate(-90 177.8 37.4)">D2</text>
<text x="180.2" y="37.4" transform="rotate(-90 180.2 37.4)">D3</text>
<text x="182.5" y="37.4" transform="rotate(-90 182.5 37.4)">D4</text>
<text x="184.9" y="37.4" transform="rotate(-90 184.9 37.4)">D5</text>
<text x="37.9" y="43.9">9V</text>
<text x="203.8" y="51.4" transform="rotate(-90 203.8 51.4)">NC1</text>
<text x="206.2" y="51.4" transform="rotate(-90 206.2 51.4)">COM1</text>
<text x="208.5" y="49.1" transform="rotate(-90 208.5 49.1)">NO1</text>
<text x="210.9" y="51.4" transform="rotate(-90 210.9 51.4)">GND</text>
<text x="213" y="49.1" transform="rotate(-90 213 49.1)">9V</text>
<text x="220.2" y="49.1" transform="rotate(-90 220.2 49.1)">NO2</text>
<text x="222.5" y="51.4" transform="rotate(-90 222.5 51.4)">COM2</text>
<text x="224.9" y="49.1" transform="rotate(-90 224.9 49.1)">NC2</text>
<text x="227.2" y="49.1" transform="rotate(-90 227.2 49.1)">NO3</text>
<text x="229.6" y="51.4" transform="rotate(-90 229.6 51.4)">COM3</text>
<text x="231.9" y="49.1" transform="rotate(-90 231.9 49.1)">NC3</text>
<text x="239" y="51.4" transform="rotate(-90 239 51.4)">NC4</text>
<text x="241.3" y="51.4" transform="rotate(-90 241.3 51.4)">COM4</text>
<text x="243.6" y="51.4" transform="rotate(-90 243.6 51.4)">NO4</text>
<text x="159.7" y="55.6">RESET</text>
<text x="12.2" y="64.9">9V</text>
<text x="37.9" y="64.9">VCC</text>
<text x="89.5" y="64.9">5V</text>
<text x="180.8" y="67.2">VCC</text>
<text x="236.6" y="67.8" transform="rotate(-90 236.6 67.8)">NC2</text>
<text x="117.6" y="78.9">5V</text>
<text x="262.8" y="78.9">COM2</text>
<text x="149.9" y="84.1" transform="rotate(-90 149.9 84.1)">NC1</text>
<text x="23.9" y="95.3">VT</text>
<text x="35.6" y="93">D2</text>
<text x="84.8" y="90.6">5V</text>
<text x="87.1" y="95.3">DOUT1</text>
<text x="117.6" y="93">5V</text>
<text x="180.8" y="95.3">DOUT2</text>
<text x="236.6" y="93.5" transform="rotate(-90 236.6 93.5)">NO2</text>
<text x="23.9" y="97.6">D2</text>
<text x="23.9" y="99.9">D3</text>
<text x="35.6" y="97.6">D3</text>
<text x="87.1" y="99.9">DOUT2</text>
<text x="176.1" y="97.6">COM1</text>
<text x="23.9" y="102.3">D4</text>
<text x="23.9" y="104.6">D5</text>
<text x="23.9" y="107">5V</text>
<text x="35.6" y="102.3">D4</text>
<text x="35.6" y="107">D5</text>
<text x="87.1" y="104.6">DOUT3</text>
<text x="21.5" y="109.3">GND</text>
<text x="87.1" y="109.3">DOUT4</text>
<text x="94.1" y="114">DOUT1</text>
<text x="149.9" y="112.1" transform="rotate(-90 149.9 112.1)">NO1</text>
<text x="236.6" y="121.5" transform="rotate(-90 236.6 121.5)">NC4</text>
<text x="199.6" y="128">5V</text>
<text x="262.8" y="132.7">COM4</text>
<text x="149.9" y="142.5" transform="rotate(-90 149.9 142.5)">NC3</text>
<text x="21.5" y="146.7">D1/TX</text>
<text x="47.3" y="149">D0/RX</text>
<text x="183.1" y="149">DOUT4</text>
<text x="236.6" y="147.2" transform="rotate(-90 236.6 147.2)">NO4</text>
<text x="115.2" y="151.3">5V</text>
<text x="176.1" y="156">COM3</text>
<text x="37.9" y="172.4">RESET</text>
<text x="91.8" y="172.4">DOUT3</text>
<text x="149.9" y="168.2" transform="rotate(-90 149.9 168.2)">NO3</text>
</g>
</svg>
